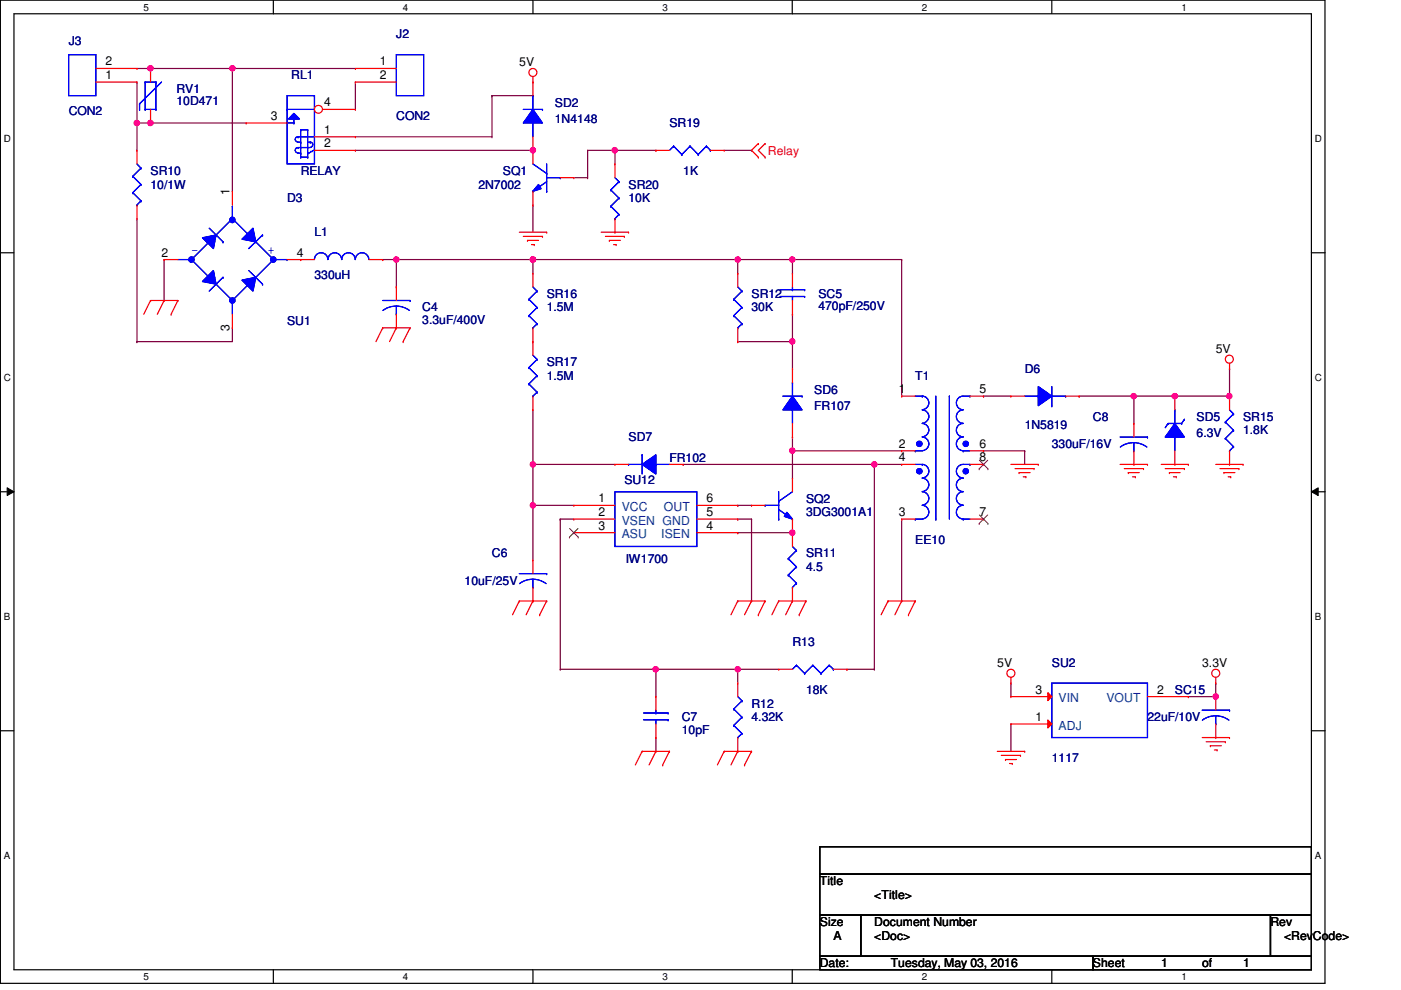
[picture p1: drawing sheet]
<svg xmlns="http://www.w3.org/2000/svg" width="297mm" height="210mm" viewBox="0 0 297 210" stroke-linecap="round" stroke-linejoin="round" font-family="sans-serif">
<path d="M.1 0h280.8v208.5h-280.8zM3 2.9h275v202.7h-275z" fill="none" stroke="#000" stroke-width=".25"/>
<g fill="#fff">
<path d="M30.4 .3h1.2v2.4h-1.2z"/>
<path d="M30.4 205.9h1.2v2.3h-1.2z"/>
</g>
<path d="M58 0v2.9M58 205.6v2.9" fill="none" stroke="#000" stroke-width=".25"/>
<g fill="#fff">
<path d="M85.4 .3h1.2v2.4h-1.2z"/>
<path d="M85.4 205.9h1.2v2.3h-1.2z"/>
</g>
<path d="M113 0v2.9M113 205.6v2.9" fill="none" stroke="#000" stroke-width=".25"/>
<g fill="#fff">
<path d="M140.5 .3h1.1v2.4h-1.1z"/>
<path d="M140.5 205.9h1.1v2.3h-1.1z"/>
</g>
<path d="M168 0v2.9M168 205.6v2.9" fill="none" stroke="#000" stroke-width=".25"/>
<g fill="#fff">
<path d="M195.4 .3h1.2v2.4h-1.2z"/>
<path d="M195.4 205.9h1.2v2.3h-1.2z"/>
</g>
<path d="M223 0v2.9M223 205.6v2.9" fill="none" stroke="#000" stroke-width=".25"/>
<g fill="#fff">
<path d="M250.5 .3h1.1v2.4h-1.1z"/>
<path d="M250.5 205.9h1.1v2.3h-1.1z"/>
<path d="M.8 28.2h1.5v2.4h-1.5z"/>
<path d="M278.8 28.2h1.4v2.4h-1.4z"/>
<path d="M.8 78.9h1.5v2.3h-1.5z"/>
<path d="M278.8 78.9h1.4v2.3h-1.4z"/>
</g>
<path d="M.1 53.6h2.9M278 53.6h2.9" fill="none" stroke="#000" stroke-width=".25"/>
<g fill="#fff">
<path d="M.8 129.6h1.4v2.3h-1.4z"/>
<path d="M278.8 129.6h1.3v2.3h-1.3z"/>
</g>
<path d="M.1 104.3h2.9M278 104.3h2.9" fill="none" stroke="#000" stroke-width=".25"/>
<path d="M1.5 103.4l1.5 .9-1.5 .8zM278 104.3l1.5-.9v1.7z" fill="#000"/>
<path d="M1.5 103.4l1.5 .9-1.5 .8zM278 104.3l1.5-.9v1.7z" fill="none" stroke="#000" stroke-width=".21"/>
<g fill="#fff">
<path d="M.8 180.3h1.4v2.3h-1.4z"/>
<path d="M278.8 180.3h1.3v2.3h-1.3z"/>
</g>
<path d="M.1 154.9h2.9M278 154.9h2.9" fill="none" stroke="#000" stroke-width=".25"/>
<path d="M29 14.5h2.9M31.9 14.5h.1" fill="none" stroke="#800040" stroke-width=".25"/>
<circle cx="31.9" cy="14.5" r=".56" fill="#f0f"/>
<circle cx="31.9" cy="14.5" r=".56" fill="none" stroke="#f0f" stroke-width=".25"/>
<path d="M75.3 17.4h.1M75.3 17.4v5.8M31.9 26.1h.1M31.9 26.1h20.3" fill="none" stroke="#800040" stroke-width=".25"/>
<circle cx="31.9" cy="26.1" r=".56" fill="#f0f"/>
<circle cx="31.9" cy="26.1" r=".56" fill="none" stroke="#f0f" stroke-width=".25"/>
<path d="M29 17.4h.1M29 17.4v8.7M31.9 14.5h17.4M49.3 14.5h.1" fill="none" stroke="#800040" stroke-width=".25"/>
<circle cx="49.3" cy="14.5" r=".56" fill="#f0f"/>
<circle cx="49.3" cy="14.5" r=".56" fill="none" stroke="#f0f" stroke-width=".25"/>
<g fill="none" stroke="#800040" stroke-width=".25">
<path d="M49.3 14.5h.1M49.3 14.5v26.1M49.3 14.5h26M29 26.1h.1M29 26.1h2.9M34.8 55h.1M34.8 55v8.7M81.1 55h.1M81.1 55h31.9M84 55h.1M84 55v5.8M113 55h.1"/>
<path d="M29 72.4h.1M49.3 69.5h.1M49.3 69.5v2.9h-20.3"/>
</g>
<circle cx="84" cy="55" r=".56" fill="#f0f"/>
<circle cx="84" cy="55" r=".56" fill="none" stroke="#f0f" stroke-width=".25"/>
<circle cx="113" cy="55" r=".56" fill="#f0f"/>
<circle cx="113" cy="55" r=".56" fill="none" stroke="#f0f" stroke-width=".25"/>
<path d="M168 55h.1M168 55v3M168 55h23.2M191.2 55h.1M191.2 55v29" fill="none" stroke="#800040" stroke-width=".25"/>
<circle cx="168" cy="55" r=".56" fill="#f0f"/>
<circle cx="168" cy="55" r=".56" fill="none" stroke="#f0f" stroke-width=".25"/>
<path d="M156.4 55h.1M156.4 55v3M156.4 72.4h.1M156.4 72.4h11.6M168 72.4h.1M168 72.4v5.8" fill="none" stroke="#800040" stroke-width=".25"/>
<circle cx="168" cy="72.4" r=".56" fill="#f0f"/>
<circle cx="168" cy="72.4" r=".56" fill="none" stroke="#f0f" stroke-width=".25"/>
<path d="M168 95.6h.1M168 95.6v5.8" fill="none" stroke="#800040" stroke-width=".25"/>
<circle cx="168" cy="95.5" r=".56" fill="#f0f"/>
<circle cx="168" cy="95.5" r=".56" fill="none" stroke="#f0f" stroke-width=".25"/>
<path d="M113 55h.1M113 55v3M113 55h43.4M168 95.6h.1M168 95.6h23.2M191.2 110.1h.1M191.2 110.1v17.3" fill="none" stroke="#800040" stroke-width=".25"/>
<circle cx="113" cy="55" r=".56" fill="#f0f"/>
<circle cx="113" cy="55" r=".56" fill="none" stroke="#f0f" stroke-width=".25"/>
<path d="M156.4 55h.1M156.4 55h11.6M168 92.7h.1M168 92.7v2.9" fill="none" stroke="#800040" stroke-width=".25"/>
<circle cx="156.4" cy="55" r=".56" fill="#f0f"/>
<circle cx="156.4" cy="55" r=".56" fill="none" stroke="#f0f" stroke-width=".25"/>
<path d="M168 66.6h.1M168 66.6v5.8M113 86.9h.1M113 86.9v11.6M113 107.1h.1M113 107.1h8.7M156.4 107.1h.1M156.4 112.9h.1M156.4 107.1h2.9M156.4 112.9h11.6" fill="none" stroke="#800040" stroke-width=".25"/>
<circle cx="168" cy="112.9" r=".56" fill="#f0f"/>
<circle cx="168" cy="112.9" r=".56" fill="none" stroke="#f0f" stroke-width=".25"/>
<path d="M185.4 98.5h.1M185.4 98.5h5.8M156.4 110.1h.1M156.4 110.1h2.9M159.3 110.1h.1M159.3 110.1v17.3" fill="none" stroke="#800040" stroke-width=".25"/>
<circle cx="185.4" cy="98.5" r=".56" fill="#f0f"/>
<circle cx="185.4" cy="98.5" r=".56" fill="none" stroke="#f0f" stroke-width=".25"/>
<path d="M113 98.5h.1M113 98.5h17.4M113 107.1h.1M113 107.1v11.6" fill="none" stroke="#800040" stroke-width=".25"/>
<circle cx="113" cy="107.1" r=".56" fill="#f0f"/>
<circle cx="113" cy="107.1" r=".56" fill="none" stroke="#f0f" stroke-width=".25"/>
<path d="M139.1 156.4h.1M139.1 141.9h.1M139.1 141.9v5.8M139.1 156.4v2.9M139.1 141.9h26M156.4 141.9h.1M156.4 141.9v2.9" fill="none" stroke="#800040" stroke-width=".25"/>
<circle cx="156.4" cy="141.9" r=".56" fill="#f0f"/>
<circle cx="156.4" cy="141.9" r=".56" fill="none" stroke="#f0f" stroke-width=".25"/>
<circle cx="139" cy="141.9" r=".56" fill="#f0f"/>
<circle cx="139" cy="141.9" r=".56" fill="none" stroke="#f0f" stroke-width=".25"/>
<g fill="none" stroke="#800040" stroke-width=".25">
<path d="M144.9 98.5h.1M144.9 98.5h40.5v43.4M208.5 84h.1M208.5 95.6h.1M208.5 84h5.8M208.5 95.6h8.8M217.3 95.6h.1M217.3 95.6v2.9M228.8 84h.1M228.8 84h11.6M240.4 84h.1M240.4 84v5.8"/>
<path d="M249.1 84h.1M249.1 84h11.6M118.8 110.1h.1M118.8 110.1h2.9M118.8 110.1v31.8M118.8 141.9h.1M118.8 141.9h20.3M179.6 141.9h.1M179.6 141.9h5.8M185.4 141.9h.1"/>
</g>
<circle cx="249.1" cy="84" r=".56" fill="#f0f"/>
<circle cx="249.1" cy="84" r=".56" fill="none" stroke="#f0f" stroke-width=".25"/>
<path d="M240.4 84h.1M240.4 84h8.7" fill="none" stroke="#800040" stroke-width=".25"/>
<circle cx="240.4" cy="84" r=".56" fill="#f0f"/>
<circle cx="240.4" cy="84" r=".56" fill="none" stroke="#f0f" stroke-width=".25"/>
<path d="M260.7 78.2h.1M260.7 78.2v5.8" fill="none" stroke="#800040" stroke-width=".25"/>
<circle cx="260.6" cy="84" r=".56" fill="#f0f"/>
<circle cx="260.6" cy="84" r=".56" fill="none" stroke="#f0f" stroke-width=".25"/>
<path d="M214.3 153.5h.1M214.3 144.8h.1M214.3 144.8v2.9M214.3 153.5v5.8M252 147.7h.1M257.8 144.8h.1M257.8 144.8v2.9h-5.8" fill="none" stroke="#800040" stroke-width=".25"/>
<circle cx="257.8" cy="147.7" r=".56" fill="#f0f"/>
<circle cx="257.8" cy="147.7" r=".56" fill="none" stroke="#f0f" stroke-width=".25"/>
<path d="M113 98.5h.1M113 98.5v8.6" fill="none" stroke="#800040" stroke-width=".25"/>
<circle cx="113" cy="98.5" r=".56" fill="#f0f"/>
<circle cx="113" cy="98.5" r=".56" fill="none" stroke="#f0f" stroke-width=".25"/>
<path d="M75.3 31.9h37.7M113 31.9h.1" fill="none" stroke="#800040" stroke-width=".25"/>
<circle cx="113" cy="31.9" r=".56" fill="#f0f"/>
<circle cx="113" cy="31.9" r=".56" fill="none" stroke="#f0f" stroke-width=".25"/>
<path d="M29 26.1h.1M29 26.1v5.8M75.3 29h29M104.3 29h.1M104.3 20.3h.1M104.3 20.3v8.7M104.3 20.3h8.7M113 20.3h.1" fill="none" stroke="#800040" stroke-width=".25"/>
<circle cx="29" cy="26.1" r=".56" fill="#f0f"/>
<circle cx="29" cy="26.1" r=".56" fill="none" stroke="#f0f" stroke-width=".25"/>
<path d="M121.7 37.7h2.9M124.6 37.7h.1M124.6 31.9h.1M124.6 31.9v5.8M124.6 31.9h5.8M130.4 31.9h.1M130.4 31.9v2.9M29 46.4v26M113 43.5h.1M113 43.5v5.7M29 72.4h.1" fill="none" stroke="#800040" stroke-width=".25"/>
<circle cx="130.3" cy="31.9" r=".56" fill="#f0f"/>
<circle cx="130.3" cy="31.9" r=".56" fill="none" stroke="#f0f" stroke-width=".25"/>
<path d="M130.4 31.9h8.7M139.1 31.9h.1M153.5 31.9h5.8M159.3 31.9h.1" fill="none" stroke="#800040" stroke-width=".25"/>
<g fill="none" stroke="#f00" stroke-width=".25">
<path d="M113 17.4h.1M113 16.3v1.1M160.8 30.4h.1M160.8 33.3h.1M160.8 30.4l-1.5 1.5 1.5 1.4M162.2 33.3h.1M162.2 30.4h.1M162.2 30.4l-1.4 1.5 1.4 1.4M110.1 49.2h5.8M111 50.1h4M111.8 51h.1M111.8 51h2.4"/>
<path d="M112.7 51.9h.6M113.3 51.9h.1M115 50.1h.1M115.9 49.2h.1M127.5 49.2h5.8M128.4 50.1h4M129.2 51h.1M129.2 51h2.3M130.1 51.9h.5M130.6 51.9h.1M132.4 50.1h.1M133.3 49.2h.1"/>
<path d="M31.9 63.7h.1M31.9 63.7l-1.4 2.9M31.9 63.7h5.8M34.8 63.7h.1M34.8 63.7l-1.4 2.9M36.3 66.6h.1M37.7 63.7h.1M37.7 63.7l-1.4 2.9M81.1 69.5h.1M81.1 69.5l-1.4 2.9M81.1 69.5h5.8M84 69.5h.1"/>
<path d="M84 69.5l-1.4 2.9M85.5 72.4h.1M86.9 69.5h.1M86.9 69.5l-1.4 2.9M260.7 78.2h.1M260.7 77v1.2M214.3 98.5h5.8M215.2 99.4h4M219.2 99.4h.1M220.1 98.5h.1M237.5 98.5h5.8M238.4 99.4h4"/>
<path d="M242.4 99.4h.1M243.3 98.5h.1M246.2 98.5h5.8M247.1 99.4h4M251.1 99.4h.1M252 98.5h.1M257.8 98.5h5.8M258.7 99.4h4M262.7 99.4h.1M263.6 98.5h.1M216.1 100.2h.1M216.1 100.2h2.3"/>
<path d="M217 101.1h.5M217.5 101.1h.1M239.2 100.2h.1M239.2 100.2h2.4M240.1 101.1h.6M240.7 101.1h.1M247.9 100.2h.1M247.9 100.2h2.3M248.8 101.1h.6M249.4 101.1h.1M259.5 100.2h.1M259.5 100.2h2.3"/>
<path d="M260.4 101.1h.5M260.9 101.1h.1M110.1 127.4h.1M110.1 127.4h5.8M110.1 127.4l-1.4 2.9M113 127.4h.1M113 127.4l-1.5 2.9M114.4 130.3h.1M115.9 127.4h.1M115.9 127.4l-1.5 2.9M156.4 127.4h.1M156.4 127.4h5.8"/>
<path d="M156.4 127.4l-1.4 2.9M159.3 127.4h.1M159.3 127.4l-1.4 2.9M160.8 130.3h.1M162.2 127.4h.1M162.2 127.4l-1.4 2.9M165.1 127.4h.1M165.1 127.4h5.8M165.1 127.4l-1.4 2.9M168 127.4h.1M168 127.4l-1.4 2.9M169.5 130.3h.1"/>
<path d="M170.9 127.4h.1M170.9 127.4l-1.4 2.9M188.3 127.4h.1M188.3 127.4l-1.5 2.9M188.3 127.4h5.8M191.2 127.4h.1M191.2 127.4l-1.5 2.9M192.6 130.3h.1M194.1 127.4h.1M194.1 127.4l-1.5 2.9M136.1 159.3h.1M136.1 159.3h5.8"/>
<path d="M136.1 159.3l-1.4 2.9M139.1 159.3h.1M139.1 159.3l-1.5 2.9M141.9 159.3h.1M141.9 159.3l-1.4 2.9M153.5 159.3h.1M153.5 159.3l-1.4 2.9M153.5 159.3h5.8M156.4 159.3h.1M156.4 159.3l-1.4 2.9M159.3 159.3h.1M159.3 159.3l-1.4 2.9"/>
<path d="M211.5 159.3h5.8M214.3 144.8h.1M214.3 143.6v1.2M217.3 159.3h.1M254.9 156.4h5.8M255.7 157.3h4.1M256.6 158.1h.1M256.6 158.1h2.3M257.5 159h.6M257.8 144.8h.1M257.8 143.6v1.2M258.1 159h.1"/>
<path d="M259.8 157.3h.1M260.7 156.4h.1M140.5 162.2h.1M157.9 162.2h.1M212.3 160.1h4.1M213.2 161h.1M213.2 161h2.3M214 161.9h.6M214.6 161.9h.1M216.4 160.1h.1"/>
<circle cx="113" cy="15.4" r=".85"/>
<circle cx="260.6" cy="76.2" r=".85"/>
<circle cx="214.3" cy="142.7" r=".85"/>
<circle cx="257.8" cy="142.7" r=".85"/>
</g>
<path d="M173.8 179.5h104.2v5.8h-104.2zM173.8 185.3h104.2v8.7h-104.2zM173.8 194h8.7v8.7h-8.7zM182.5 194h86.9v8.7h-86.9zM269.4 194h8.6v8.7h-8.6zM173.8 202.7h57.9v2.9h-57.9zM231.7 202.7h46.3v2.9h-46.3z" fill="none" stroke="#000" stroke-width=".25"/>
<path d="M113 34.8l2.9 2M115.9 36.8h.1M115.9 38.5l-2.9 2.1M115.9 34.8v5.8M115.9 37.7h2.9M118.8 37.7h.1M113 40.6h.1M115.9 40.6h.1" fill="none" stroke="#00f" stroke-width=".25"/>
<path d="M114.2 39.1l.5 .9-1.7 .6z" fill="#00f"/>
<path d="M113 34.8l2.9 2M114.2 39.1l.5 .9-1.7 .6zM115.9 36.8h.1M115.9 38.5l-2.9 2.1M115.9 34.8v5.8M115.9 37.7h2.9M118.8 37.7h.1M113 40.6h.1M115.9 40.6h.1" fill="none" stroke="#00f" stroke-width=".25"/>
<path d="M114.2 39.1l.5 .9-1.7 .6z" fill="#00f"/>
<g fill="none" stroke="#00f" stroke-width=".25">
<path d="M114.2 39.1l.5 .9-1.7 .6zM37.7 55h3.2M40.6 55h.1M40.6 55l3.8 3.8M40.9 55h.1M44.4 58.8h.1M44.4 51.3l-3.8 3.7M44.4 48.4l2.9 2.9M45.8 49.8h.1M47.3 51.3h.1M47.3 58.8h.1M47.3 58.8l-2.9 2.9"/>
<path d="M49.3 46.4h.1M49.3 43.7h.1M49.3 46.4l-3.5 3.4M49.3 46.4l3.4 3.4M49.3 43.7v3M52.7 57.4l3 2.8M54.2 51.3h.1M54.2 51.3l3.8 3.7M55.7 49.8h.1M55.7 49.8l-3 2.9M58 55h.1M58 55l-3.8 3.8"/>
<path d="M58 55h2.9M60.9 55h.1M45.8 60.2l3.5 3.5M49.3 63.7h.1M49.3 63.7v2.9M52.7 60.2h.1M52.7 60.2l-3.4 3.5M55.7 60.2h.1"/>
</g>
<path d="M113 31.9h.1M113 31.9v2.9M118.8 37.7h2.9M121.7 37.7h.1M113 43.5h.1M113 40.6v2.9" fill="none" stroke="#f00" stroke-width=".25"/>
<circle cx="49.3" cy="46.6" r=".56" fill="#00f"/>
<circle cx="49.3" cy="46.6" r=".56" fill="none" stroke="#00f" stroke-width=".25"/>
<circle cx="57.9" cy="55" r=".56" fill="#00f"/>
<circle cx="57.9" cy="55" r=".56" fill="none" stroke="#00f" stroke-width=".25"/>
<circle cx="49.3" cy="63.7" r=".56" fill="#00f"/>
<circle cx="49.3" cy="63.7" r=".56" fill="none" stroke="#00f" stroke-width=".25"/>
<circle cx="40.6" cy="55" r=".56" fill="#00f"/>
<circle cx="40.6" cy="55" r=".56" fill="none" stroke="#00f" stroke-width=".25"/>
<path d="M51.3 50.7l2.3-2.3 .6 2.9z" fill-rule="evenodd" fill="#00f"/>
<path d="M51.3 50.7l2.3-2.3 .6 2.9z" fill="none" stroke="#00f" stroke-width=".25"/>
<path d="M42.9 59.7l2.4-2.3 .5 2.8z" fill-rule="evenodd" fill="#00f"/>
<path d="M42.9 59.7l2.4-2.3 .5 2.8z" fill="none" stroke="#00f" stroke-width=".25"/>
<path d="M51.3 59.4l2.9-.6-.6 2.9z" fill-rule="evenodd" fill="#00f"/>
<path d="M51.3 59.4l2.9-.6-.6 2.9z" fill="none" stroke="#00f" stroke-width=".25"/>
<path d="M42.9 50.4l2.9-.6-.5 2.9z" fill-rule="evenodd" fill="#00f"/>
<g fill="none" stroke="#00f" stroke-width=".25">
<path d="M37.7 55h3.2M40.6 55h.1M40.6 55l3.8 3.8M40.9 55h.1M42.9 50.4l2.9-.6-.5 2.9zM44.4 58.8h.1M44.4 51.3l-3.8 3.7M44.4 48.4l2.9 2.9M45.8 49.8h.1M47.3 51.3h.1M47.3 58.8h.1M47.3 58.8l-2.9 2.9"/>
<path d="M49.3 46.4h.1M49.3 43.7h.1M49.3 46.4l-3.5 3.4M49.3 46.4l3.4 3.4M49.3 43.7v3M52.7 57.4l3 2.8M54.2 51.3h.1M54.2 51.3l3.8 3.7M55.7 49.8h.1M55.7 49.8l-3 2.9M58 55h.1M58 55l-3.8 3.8"/>
<path d="M58 55h2.9M60.9 55h.1M45.8 60.2l3.5 3.5M49.3 63.7h.1M49.3 63.7v2.9M52.7 60.2h.1M52.7 60.2l-3.4 3.5M55.7 60.2h.1"/>
</g>
<circle cx="49.3" cy="46.6" r=".56" fill="#00f"/>
<circle cx="49.3" cy="46.6" r=".56" fill="none" stroke="#00f" stroke-width=".25"/>
<circle cx="57.9" cy="55" r=".56" fill="#00f"/>
<circle cx="57.9" cy="55" r=".56" fill="none" stroke="#00f" stroke-width=".25"/>
<circle cx="49.3" cy="63.7" r=".56" fill="#00f"/>
<circle cx="49.3" cy="63.7" r=".56" fill="none" stroke="#00f" stroke-width=".25"/>
<circle cx="40.6" cy="55" r=".56" fill="#00f"/>
<circle cx="40.6" cy="55" r=".56" fill="none" stroke="#00f" stroke-width=".25"/>
<path d="M51.3 50.7l2.3-2.3 .6 2.9z" fill-rule="evenodd" fill="#00f"/>
<path d="M51.3 50.7l2.3-2.3 .6 2.9z" fill="none" stroke="#00f" stroke-width=".25"/>
<path d="M42.9 59.7l2.4-2.3 .5 2.8z" fill-rule="evenodd" fill="#00f"/>
<path d="M42.9 59.7l2.4-2.3 .5 2.8z" fill="none" stroke="#00f" stroke-width=".25"/>
<path d="M51.3 59.4l2.9-.6-.6 2.9z" fill-rule="evenodd" fill="#00f"/>
<path d="M51.3 59.4l2.9-.6-.6 2.9z" fill="none" stroke="#00f" stroke-width=".25"/>
<path d="M42.9 50.4l2.9-.6-.5 2.9z" fill-rule="evenodd" fill="#00f"/>
<path d="M42.9 50.4l2.9-.6-.5 2.9zM166 84h4M168 86.9h.1M168 81.1h.1M168 81.1v2.9M168 86.9v2.9M170 84h.1" fill="none" stroke="#00f" stroke-width=".25"/>
<path d="M34.8 55h.1M34.8 55h2.9M49.3 40.6h.1M49.3 40.6v2.9M60.9 55h2.9M63.8 55h.1M49.3 69.5h.1M49.3 66.6v2.9" fill="none" stroke="#f00" stroke-width=".25"/>
<path d="M168 84l2 2.9h-4z" fill-rule="evenodd" fill="#00f"/>
<path d="M166 84h4M168 84l2 2.9h-4zM168 86.9h.1M168 81.1h.1M168 81.1v2.9M168 86.9v2.9M170 84h.1" fill="none" stroke="#00f" stroke-width=".25"/>
<path d="M168 84l2 2.9h-4z" fill-rule="evenodd" fill="#00f"/>
<path d="M168 84l2 2.9h-4zM247.6 89.8h.1M247.6 89.8l-.5 .9M247.6 89.8h2.9M249.1 92.7h.1M249.1 86.9h.1M249.1 86.9v2.9M249.1 92.7v2.9M250.5 89.8h.1M251.1 88.9h.1M251.1 88.9l-.6 .9" fill="none" stroke="#00f" stroke-width=".25"/>
<path d="M168 78.2h.1M168 78.2v2.9M168 92.7h.1M168 89.8v2.9" fill="none" stroke="#f00" stroke-width=".25"/>
<path d="M249.1 89.8l2 2.9h-4z" fill-rule="evenodd" fill="#00f"/>
<path d="M247.6 89.8h.1M247.6 89.8l-.5 .9M247.6 89.8h2.9M249.1 89.8l2 2.9h-4zM249.1 92.7h.1M249.1 86.9h.1M249.1 86.9v2.9M249.1 92.7v2.9M250.5 89.8h.1M251.1 88.9h.1M251.1 88.9l-.6 .9" fill="none" stroke="#00f" stroke-width=".25"/>
<path d="M249.1 89.8l2 2.9h-4z" fill-rule="evenodd" fill="#00f"/>
<g fill="none" stroke="#00f" stroke-width=".25">
<path d="M165.4 62.9h5.2M165.4 61.4h5.2M168 61.4h.1M168 62.9h.1M168 60.8v.6M168 62.9v.8M170.6 62.9h.1M170.6 61.4h.1M217.3 84h2.8M220.1 84h.1M223 86h.1M223 82v4"/>
<path d="M223 84h2.9M225.9 84h.1M249.1 89.8l2 2.9h-4zM130.4 104.3h17.3v11.6h-17.3z"/>
</g>
<g fill="none" stroke="#f00" stroke-width=".25">
<path d="M168 58h.1M168 58v2.8M168 66.6h.1M168 63.7v2.9M249.1 98.5h.1M249.1 84h.1M249.1 84v2.9M249.1 95.6v2.9M121.7 107.1h.1M121.7 110.1h.1M121.7 112.9h.1M121.7 107.1h8.7"/>
<path d="M121.7 110.1h8.7M121.7 112.9h8.7M147.7 107.1h8.7M147.7 110.1h8.7M147.7 112.9h8.7M156.4 112.9h.1M156.4 110.1h.1M156.4 107.1h.1"/>
</g>
<path d="M120.7 113.9h.1M120.8 112.1l1.8 1.8M122.6 112.1l-1.9 1.8M122.6 113.9h.1" fill="none" stroke="#804000" stroke-width=".21"/>
<path d="M220.1 82l2.9 2-2.9 2z" fill-rule="evenodd" fill="#00f"/>
<path d="M217.3 84h2.8M220.1 82l2.9 2-2.9 2zM220.1 84h.1M223 86h.1M223 82v4M223 84h2.9M225.9 84h.1" fill="none" stroke="#00f" stroke-width=".25"/>
<path d="M220.1 82l2.9 2-2.9 2z" fill-rule="evenodd" fill="#00f"/>
<g fill="none" stroke="#00f" stroke-width=".25">
<path d="M142.8 31h.1M142.8 31l-.9 .9M142.8 31l1.8 1.8M144.6 32.8h.1M146.3 31h.1M146.3 31l-1.7 1.8M146.3 31l1.7 1.8M148 32.8h.1M149.8 31h.1M149.8 31l-1.8 1.8M149.8 31l.8 .9M150.6 31.9h.1"/>
<path d="M112.1 77.9h.1M112.1 77.9l1.8 1.8M113 75.3l.9 .9M113.9 76.2h.1M113.9 79.7h.1M113.9 76.2l-1.8 1.7M113.9 79.7l-1.8 1.7M112.1 81.4h.1M112.1 81.4l1.8 1.7M113 84h.1M113.9 83.1h.1M113.9 83.1l-.9 .9"/>
<path d="M133.3 98.5h.1M133.3 98.5h2.8M136.1 96.4h.1M136.1 96.4v4.1M139.1 98.5h.1M139.1 98.5h2.8M220.1 82l2.9 2-2.9 2zM259.8 89.5h.1M259.8 93h.1M259.8 89.5l1.7 1.7M259.8 93l1.7 1.7M260.7 95.6h.1"/>
<path d="M260.7 86.9l.8 .9M261.5 87.8h.1M261.5 91.2h.1M261.5 94.7h.1M261.5 87.8l-1.7 1.7M261.5 91.2l-1.7 1.8M261.5 94.7l-.8 .9M136.4 152.6h5.2M136.4 151.2h5.2M139.1 151.2h.1M139.1 152.6h.1M139.1 150.6v.6"/>
<path d="M139.1 152.6v.9M141.6 152.6h.1M141.6 151.2h.1"/>
</g>
<g fill="none" stroke="#f00" stroke-width=".25">
<path d="M139.1 31.9h.1M139.1 31.9h2.8M150.6 31.9h2.9M153.5 31.9h.1M113 72.4h.1M113 72.4v2.9M113 86.9h.1M113 84v2.9M214.3 84h.1M214.3 84h3M225.9 84h2.9M228.8 84h.1"/>
<path d="M260.7 84h.1M260.7 98.5h.1M260.7 84v2.9M260.7 95.6v2.9M139.1 147.7h.1M139.1 156.4h.1M139.1 147.7v2.9M139.1 153.5v2.9"/>
</g>
<path d="M136.1 98.5l3-2.1v4.1z" fill-rule="evenodd" fill="#00f"/>
<path d="M133.3 98.5h.1M133.3 98.5h2.8M136.1 98.5l3-2.1v4.1zM136.1 96.4h.1M136.1 96.4v4.1M139.1 98.5h.1M139.1 98.5h2.8" fill="none" stroke="#00f" stroke-width=".25"/>
<path d="M136.1 98.5l3-2.1v4.1z" fill-rule="evenodd" fill="#00f"/>
<g fill="none" stroke="#00f" stroke-width=".25">
<path d="M136.1 98.5l3-2.1v4.1zM167.1 118.4h.1M167.1 118.4l1.8 1.8M168 115.9l.9 .8M168.9 116.7h.1M168.9 116.7l-1.8 1.7M110.1 121.6h5.8M113 124.5h.1M113 122.8l1.5 .3 1.3 .6M113 122.8l-1.5 .2-1.4 .7M113 122.8v1.7M115.9 121.6h.1"/>
<path d="M167.1 121.9h.1M167.1 121.9l1.8 1.8M168 124.5h.1M168.9 120.2h.1M168.9 123.7h.1M168.9 120.2l-1.8 1.7M168.9 123.7l-.9 .8M223 144.8h20.3v11.6h-20.3zM254.9 150.6h5.8M257.8 153.5h.1M257.8 151.8l1.4 .2 1.4 .7M257.8 151.8l-1.5 .2-1.4 .7"/>
<path d="M257.8 151.8v1.7M260.7 150.6h.1"/>
</g>
<g fill="none" stroke="#f00" stroke-width=".25">
<path d="M130.4 98.5h.1M130.4 98.5h2.9M141.9 98.5h3M144.9 98.5h.1M113 118.7h.1M113 118.7v2.9M168 112.9h.1M168 112.9v3M113 127.4h.1M113 124.5v2.9M168 127.4h.1M168 124.5v2.9"/>
<path d="M257.8 147.7h.1M257.8 156.4h.1M257.8 147.7v2.9M257.8 153.5v2.9"/>
</g>
<path d="M222.2 152.7l.8 .8-.8 .8z" fill="#f00"/>
<path d="M214.3 153.5h.1M214.3 153.5h8.7M222.2 152.7l.8 .8-.8 .8zM243.3 147.7h8.7M252 147.7h.1" fill="none" stroke="#f00" stroke-width=".25"/>
<path d="M222.2 146.9l.8 .8-.8 .8z" fill="#f00"/>
<path d="M214.3 147.7h.1M214.3 147.7h8.7M222.2 146.9l.8 .8-.8 .8z" fill="none" stroke="#f00" stroke-width=".25"/>
<path d="M111 23.2h4M113 26.1h.1M113 20.3h.1M113 20.3v2.9M113 26.1v2.9M115 23.2h.1" fill="none" stroke="#00f" stroke-width=".25"/>
<path d="M113 23.2l2 2.9h-4z" fill-rule="evenodd" fill="#00f"/>
<path d="M111 23.2h4M113 23.2l2 2.9h-4zM113 26.1h.1M113 20.3h.1M113 20.3v2.9M113 26.1v2.9M115 23.2h.1" fill="none" stroke="#00f" stroke-width=".25"/>
<path d="M113 23.2l2 2.9h-4z" fill-rule="evenodd" fill="#00f"/>
<g fill="none" stroke="#00f" stroke-width=".25">
<path d="M14.6 11.6h5.7v8.7h-5.7zM84 11.6h5.8v8.7h-5.8zM113 23.2l2 2.9h-4zM130.4 37.7l.8 .8M131.2 38.5h.1M131.2 38.5l-1.7 1.8M129.5 40.3h.1M129.5 43.7h.1M129.5 40.3l1.7 1.7M129.5 43.7l1.7 1.8M130.4 46.4h.1M131.2 42h.1"/>
<path d="M131.2 45.5h.1M131.2 42l-1.7 1.7M131.2 45.5l-.8 .9M81.1 63.7h5.8M84 66.6h.1M84 64.9l1.5 .2 1.3 .7M84 64.9l-1.5 .2-1.3 .7M84 64.9v1.7M86.9 63.7h.1M155.6 63.5h.1M155.6 66.9h.1M155.6 63.5l1.7 1.7"/>
<path d="M155.6 66.9l1.7 1.8M156.4 69.5h.1M156.4 60.8l.9 .9M157.3 61.7h.1M157.3 65.2h.1M157.3 68.7h.1M157.3 61.7l-1.7 1.8M157.3 65.2l-1.7 1.7M157.3 68.7l-.9 .8M155.6 150.3h.1M155.6 153.8h.1M155.6 150.3l1.7 1.8"/>
<path d="M155.6 153.8l1.7 1.7M156.4 156.4h.1M156.4 147.7l.9 .9M157.3 148.6h.1M157.3 152.1h.1M157.3 155.5h.1M157.3 148.6l-1.7 1.7M157.3 152.1l-1.7 1.7M157.3 155.5l-.9 .9"/>
</g>
<g fill="none" stroke="#f00" stroke-width=".25">
<path d="M20.3 17.4h8.7M20.3 14.5h8.7M29 17.4h.1M29 14.5h.1M75.3 14.5h.1M75.3 17.4h.1M75.3 17.4h8.7M75.3 14.5h8.7M113 17.4h.1M113 17.4v2.9M113 31.9h.1M113 29v2.9"/>
<path d="M130.4 34.8h.1M130.4 34.8v2.9M130.4 49.2h.1M130.4 46.4v2.8M156.4 58h.1M156.4 58v2.8M84 60.8h.1M84 69.5h.1M84 60.8v2.9M84 66.6v2.9M156.4 72.4h.1M156.4 69.5v2.9"/>
<path d="M156.4 144.8h.1M156.4 159.3h.1M156.4 144.8v2.9M156.4 156.4v2.9"/>
</g>
<path d="M62.3 24l1.2 1.2h-2.3z" fill="#00f"/>
<g fill="none" stroke="#00f" stroke-width=".25">
<path d="M60.9 20.3h5.8v14.5h-5.8zM60.9 23.2h.1M60.9 26.1h.1M60.9 23.2h5.8M60.9 26.1h1.4M62.3 24l1.2 1.2h-2.3zM62.3 26.1h.1M62.3 25.2v.9M63.2 29h.1M63.2 31.3h.1M63.2 29a.53 .53 0 0 0-.6 .5 .53 .53 0 0 0 .6 .6M63.2 31.3a.57 .57 0 0 0-.6 .5 .57 .57 0 0 0 .6 .6"/>
<path d="M63.2 29h3.5M63.2 30.1h.6M63.2 31.3h2.6M63.2 32.5h.6M63.8 33.3h.1M63.8 27.5h.1M63.8 30.1h.1M63.8 32.5h.1M63.8 33.3h1.4M63.8 27.5v5.8M63.8 27.5h1.4M65.2 33.3h.1"/>
<path d="M65.2 27.5h.1M65.2 32.5h.1M65.2 27.5v5.8M65.2 30.1h.6M65.2 32.5h.3M65.8 30.1h.1M65.8 30.1a.52 .52 0 0 1 .5 .6l-.3 .5h-.2M66 32.1l-.5 .3M66.7 31.9l-.6 .3"/>
</g>
<path d="M62.3 24l1.2 1.2h-2.3z" fill="#00f"/>
<g fill="none" stroke="#00f" stroke-width=".25">
<path d="M60.9 20.3h5.8v14.5h-5.8zM60.9 23.2h.1M60.9 26.1h.1M60.9 23.2h5.8M60.9 26.1h1.4M62.3 24l1.2 1.2h-2.3zM62.3 26.1h.1M62.3 25.2v.9M63.2 29h.1M63.2 31.3h.1M63.2 29a.53 .53 0 0 0-.6 .5 .53 .53 0 0 0 .6 .6M63.2 31.3a.57 .57 0 0 0-.6 .5 .57 .57 0 0 0 .6 .6"/>
<path d="M63.2 29h3.5M63.2 30.1h.6M63.2 31.3h2.6M63.2 32.5h.6M63.8 33.3h.1M63.8 27.5h.1M63.8 30.1h.1M63.8 32.5h.1M63.8 33.3h1.4M63.8 27.5v5.8M63.8 27.5h1.4M65.2 33.3h.1"/>
<path d="M65.2 27.5h.1M65.2 32.5h.1M65.2 27.5v5.8M65.2 30.1h.6M65.2 32.5h.3M65.8 30.1h.1M65.8 30.1a.52 .52 0 0 1 .5 .6l-.3 .5h-.2M66 32.1l-.5 .3M66.7 31.9l-.6 .3"/>
</g>
<circle cx="67.5" cy="23.2" r=".84" fill="#fff"/>
<g fill="none" stroke="#f00" stroke-width=".25">
<path d="M52.2 26.1h.1M52.2 26.1h8.7M66.7 29h8.6M66.7 31.9h8.6M68.4 23.2h6.9M75.3 23.2h.1M75.3 29h.1M75.3 31.9h.1"/>
<circle cx="67.5" cy="23.2" r=".84"/>
</g>
<circle cx="204.8" cy="99.9" r=".56" fill="#00f"/>
<circle cx="204.8" cy="99.9" r=".56" fill="none" stroke="#00f" stroke-width=".25"/>
<circle cx="204.8" cy="94.1" r=".56" fill="#00f"/>
<circle cx="204.8" cy="94.1" r=".56" fill="none" stroke="#00f" stroke-width=".25"/>
<circle cx="194.9" cy="94.1" r=".56" fill="#00f"/>
<circle cx="194.9" cy="94.1" r=".56" fill="none" stroke="#00f" stroke-width=".25"/>
<circle cx="194.9" cy="99.9" r=".56" fill="#00f"/>
<g fill="none" stroke="#00f" stroke-width=".25">
<path d="M194.1 95.6h.1M194.1 84h1.4M194.1 98.5h1.4M195.5 84h.1M195.5 98.5h.1M195.5 84a1.44 1.44 0 0 1 1.4 1.4 1.44 1.44 0 0 1-1.4 1.5M195.5 86.9a1.42 1.42 0 0 1 1.4 1.4 1.42 1.42 0 0 1-1.4 1.4M195.5 89.8a1.42 1.42 0 0 1 1.4 1.4 1.42 1.42 0 0 1-1.4 1.4M195.5 92.7a1.44 1.44 0 0 1 1.4 1.4 1.44 1.44 0 0 1-1.4 1.4l-1.4 .1M195.5 98.5a1.44 1.44 0 0 1 1.4 1.4 1.44 1.44 0 0 1-1.4 1.4M198.4 84v26.1M201.3 84h.1"/>
<path d="M201.3 84v26.1M204.2 95.6h.1M204.2 92.7a1.44 1.44 0 0 0-1.4 1.4 1.44 1.44 0 0 0 1.4 1.4M204.2 89.8a1.42 1.42 0 0 0-1.4 1.4 1.42 1.42 0 0 0 1.4 1.4M204.2 86.9a1.42 1.42 0 0 0-1.4 1.4 1.42 1.42 0 0 0 1.4 1.4M204.2 95.6h1.5M205.7 84h.1M205.7 98.5h.1M205.7 98.5h-1.5a1.44 1.44 0 0 0-1.4 1.4 1.44 1.44 0 0 0 1.4 1.4M205.7 84h-1.5a1.44 1.44 0 0 0-1.4 1.4 1.44 1.44 0 0 0 1.4 1.5M194.1 110.1h.1M194.1 110.1h1.4"/>
<path d="M195.5 101.4a1.42 1.42 0 0 1 1.4 1.4 1.42 1.42 0 0 1-1.4 1.4M195.5 104.3a1.42 1.42 0 0 1 1.4 1.4 1.42 1.42 0 0 1-1.4 1.4 1.46 1.46 0 0 1 1.4 1.5 1.46 1.46 0 0 1-1.4 1.4M198.4 110.1h.1M204.2 110.1h.1M204.2 104.3a1.44 1.44 0 0 0-1.4 1.4 1.44 1.44 0 0 0 1.4 1.4 1.44 1.44 0 0 0-1.4 1.5 1.44 1.44 0 0 0 1.4 1.4M204.2 101.4a1.42 1.42 0 0 0-1.4 1.4 1.42 1.42 0 0 0 1.4 1.4M204.2 110.1h1.5"/>
<circle cx="194.9" cy="99.9" r=".56"/>
</g>
<circle cx="204.8" cy="99.9" r=".56" fill="#00f"/>
<circle cx="204.8" cy="99.9" r=".56" fill="none" stroke="#00f" stroke-width=".25"/>
<circle cx="204.8" cy="94.1" r=".56" fill="#00f"/>
<circle cx="204.8" cy="94.1" r=".56" fill="none" stroke="#00f" stroke-width=".25"/>
<circle cx="194.9" cy="94.1" r=".56" fill="#00f"/>
<circle cx="194.9" cy="94.1" r=".56" fill="none" stroke="#00f" stroke-width=".25"/>
<circle cx="194.9" cy="99.9" r=".56" fill="#00f"/>
<g fill="none" stroke="#00f" stroke-width=".25">
<path d="M112.1 63.5h.1M112.1 66.9h.1M112.1 63.5l1.8 1.7M112.1 66.9l1.8 1.8M113 69.5h.1M113 60.8l.9 .9M113.9 61.7h.1M113.9 65.2h.1M113.9 68.7h.1M113.9 61.7l-1.8 1.8M113.9 65.2l-1.8 1.7M113.9 68.7l-.9 .8"/>
<path d="M194.1 95.6h.1M194.1 84h1.4M194.1 98.5h1.4M195.5 84h.1M195.5 98.5h.1M195.5 84a1.44 1.44 0 0 1 1.4 1.4 1.44 1.44 0 0 1-1.4 1.5M195.5 86.9a1.42 1.42 0 0 1 1.4 1.4 1.42 1.42 0 0 1-1.4 1.4M195.5 89.8a1.42 1.42 0 0 1 1.4 1.4 1.42 1.42 0 0 1-1.4 1.4M195.5 92.7a1.44 1.44 0 0 1 1.4 1.4 1.44 1.44 0 0 1-1.4 1.4l-1.4 .1M195.5 98.5a1.44 1.44 0 0 1 1.4 1.4 1.44 1.44 0 0 1-1.4 1.4M198.4 84v26.1M201.3 84h.1"/>
<path d="M201.3 84v26.1M204.2 95.6h.1M204.2 92.7a1.44 1.44 0 0 0-1.4 1.4 1.44 1.44 0 0 0 1.4 1.4M204.2 89.8a1.42 1.42 0 0 0-1.4 1.4 1.42 1.42 0 0 0 1.4 1.4M204.2 86.9a1.42 1.42 0 0 0-1.4 1.4 1.42 1.42 0 0 0 1.4 1.4M204.2 95.6h1.5M205.7 84h.1M205.7 98.5h.1M205.7 98.5h-1.5a1.44 1.44 0 0 0-1.4 1.4 1.44 1.44 0 0 0 1.4 1.4M205.7 84h-1.5a1.44 1.44 0 0 0-1.4 1.4 1.44 1.44 0 0 0 1.4 1.5M237.5 92.7h5.8M240.4 95.6h.1"/>
<path d="M240.4 93.9l1.4 .2 1.4 .7M240.4 93.9l-1.5 .2-1.4 .7M240.4 93.9v1.7M243.3 92.7h.1M162.2 107.1h.1M162.2 107.1h2.9M165.1 106.3h.1M165.1 110.1h.1M165.1 108l2.9 2.1M165.1 104.3v5.8M168 110.1h.1M168 104.3l-2.9 2"/>
<path d="M194.1 110.1h.1M194.1 110.1h1.4M195.5 101.4a1.42 1.42 0 0 1 1.4 1.4 1.42 1.42 0 0 1-1.4 1.4M195.5 104.3a1.42 1.42 0 0 1 1.4 1.4 1.42 1.42 0 0 1-1.4 1.4 1.46 1.46 0 0 1 1.4 1.5 1.46 1.46 0 0 1-1.4 1.4M198.4 110.1h.1M204.2 110.1h.1M204.2 104.3a1.44 1.44 0 0 0-1.4 1.4 1.44 1.44 0 0 0 1.4 1.4 1.44 1.44 0 0 0-1.4 1.5 1.44 1.44 0 0 0 1.4 1.4M204.2 101.4a1.42 1.42 0 0 0-1.4 1.4 1.42 1.42 0 0 0 1.4 1.4M204.2 110.1h1.5"/>
<circle cx="194.9" cy="99.9" r=".56"/>
</g>
<g fill="none" stroke="#f00" stroke-width=".25">
<path d="M113 58h.1M113 58v2.8M113 72.4h.1M113 69.5v2.9M191.2 84h.1M191.2 98.5h.1M191.2 95.6h.1M191.2 84h2.9M191.2 98.5h2.9M191.2 95.6h2.9M205.7 84h2.8M205.7 98.5h2.8"/>
<path d="M205.7 95.6h2.8M208.5 84h.1M208.5 95.6h.1M208.5 98.5h.1M240.4 89.8h.1M240.4 98.5h.1M240.4 89.8v2.9M240.4 95.6v2.9M191.2 110.1h.1M191.2 110.1h2.9M205.7 110.1h2.8M208.5 110.1h.1"/>
</g>
<path d="M207.6 99.4h.1M207.6 97.6l1.9 1.8M209.4 97.6l-1.8 1.8M209.5 99.4h.1M207.6 111h.1M207.6 109.2l1.9 1.8M209.4 109.2l-1.8 1.8M209.5 111h.1" fill="none" stroke="#804000" stroke-width=".21"/>
<path d="M166.8 108.6l1.2 1.5-1.7-.6z" fill="#00f"/>
<path d="M162.2 107.1h.1M162.2 107.1h2.9M165.1 106.3h.1M165.1 110.1h.1M165.1 108l2.9 2.1M165.1 104.3v5.8M166.8 108.6l1.2 1.5-1.7-.6zM168 110.1h.1M168 104.3l-2.9 2" fill="none" stroke="#00f" stroke-width=".25"/>
<path d="M166.8 108.6l1.2 1.5-1.7-.6z" fill="#00f"/>
<g fill="none" stroke="#00f" stroke-width=".25">
<path d="M30.8 17.4h.1M30.8 17.4h2.3M30.8 17.4v5.8M33.1 17.4h.1M33.1 17.4v5.8M34.2 17.4l-4.6 4.6M28.1 37.4h.1M28.1 37.4l1.8 1.7M29 34.8l.9 .8M29.6 22h.1M29.6 23.2h.1M29.6 22v1.2"/>
<path d="M29.9 35.6h.1M29.9 39.1h.1M29.9 35.6l-1.8 1.8M29.9 39.1l-1.8 1.8M30.8 23.2h.1M30.8 23.2h2.3M33.1 23.2h.1M28.1 40.9h.1M28.1 40.9l1.8 1.7M29 43.5h.1M29.9 42.6h.1M29.9 42.6l-.9 .9"/>
<path d="M66.7 55a1.42 1.42 0 0 1 1.4-1.4 1.42 1.42 0 0 1 1.4 1.4M69.6 55a1.44 1.44 0 0 1 1.4-1.4 1.44 1.44 0 0 1 1.4 1.4M72.5 55a1.42 1.42 0 0 1 1.4-1.4 1.42 1.42 0 0 1 1.4 1.4M75.3 55a1.42 1.42 0 0 1 1.5-1.4 1.42 1.42 0 0 1 1.4 1.4M166.8 108.6l1.2 1.5-1.7-.6zM168.9 141.1h.1M168.9 141.1l-.9 .8M168.9 141.1l1.7 1.7M170.6 142.8h.1M172.3 141.1h.1M172.3 141.1l-1.7 1.7M172.3 141.1l1.8 1.7"/>
<path d="M174.1 142.8h.1M175.8 141.1h.1M175.8 141.1l-1.7 1.7M175.8 141.1l.9 .8M176.7 141.9h.1"/>
</g>
<g fill="none" stroke="#f00" stroke-width=".25">
<path d="M31.9 14.5h.1M31.9 14.5v2.9M29 31.9h.1M29 31.9v2.9M31.9 26.1h.1M31.9 23.2v2.9M29 46.4h.1M29 43.5v2.9M63.8 55h.1M63.8 55h2.9M78.2 55h2.9M81.1 55h.1"/>
<path d="M159.3 107.1h.1M159.3 107.1h2.9M168 101.4h.1M168 112.9h.1M168 101.4v2.9M168 110.1v2.8M165.1 141.9h.1M165.1 141.9h2.9M176.7 141.9h2.9M179.6 141.9h.1"/>
</g>
<circle cx="31.9" cy="14.5" r=".56" fill="#f0f"/>
<circle cx="31.9" cy="14.5" r=".56" fill="none" stroke="#f0f" stroke-width=".25"/>
<circle cx="31.9" cy="26.1" r=".56" fill="#f0f"/>
<circle cx="31.9" cy="26.1" r=".56" fill="none" stroke="#f0f" stroke-width=".25"/>
<circle cx="49.3" cy="14.5" r=".56" fill="#f0f"/>
<circle cx="49.3" cy="14.5" r=".56" fill="none" stroke="#f0f" stroke-width=".25"/>
<circle cx="84" cy="55" r=".56" fill="#f0f"/>
<circle cx="84" cy="55" r=".56" fill="none" stroke="#f0f" stroke-width=".25"/>
<circle cx="113" cy="55" r=".56" fill="#f0f"/>
<circle cx="113" cy="55" r=".56" fill="none" stroke="#f0f" stroke-width=".25"/>
<circle cx="168" cy="55" r=".56" fill="#f0f"/>
<circle cx="168" cy="55" r=".56" fill="none" stroke="#f0f" stroke-width=".25"/>
<circle cx="168" cy="72.4" r=".56" fill="#f0f"/>
<circle cx="168" cy="72.4" r=".56" fill="none" stroke="#f0f" stroke-width=".25"/>
<circle cx="168" cy="95.5" r=".56" fill="#f0f"/>
<circle cx="168" cy="95.5" r=".56" fill="none" stroke="#f0f" stroke-width=".25"/>
<circle cx="113" cy="55" r=".56" fill="#f0f"/>
<circle cx="113" cy="55" r=".56" fill="none" stroke="#f0f" stroke-width=".25"/>
<circle cx="156.4" cy="55" r=".56" fill="#f0f"/>
<circle cx="156.4" cy="55" r=".56" fill="none" stroke="#f0f" stroke-width=".25"/>
<circle cx="168" cy="112.9" r=".56" fill="#f0f"/>
<circle cx="168" cy="112.9" r=".56" fill="none" stroke="#f0f" stroke-width=".25"/>
<circle cx="185.4" cy="98.5" r=".56" fill="#f0f"/>
<circle cx="185.4" cy="98.5" r=".56" fill="none" stroke="#f0f" stroke-width=".25"/>
<circle cx="113" cy="107.1" r=".56" fill="#f0f"/>
<circle cx="113" cy="107.1" r=".56" fill="none" stroke="#f0f" stroke-width=".25"/>
<circle cx="156.4" cy="141.9" r=".56" fill="#f0f"/>
<circle cx="156.4" cy="141.9" r=".56" fill="none" stroke="#f0f" stroke-width=".25"/>
<circle cx="139" cy="141.9" r=".56" fill="#f0f"/>
<circle cx="139" cy="141.9" r=".56" fill="none" stroke="#f0f" stroke-width=".25"/>
<circle cx="249.1" cy="84" r=".56" fill="#f0f"/>
<circle cx="249.1" cy="84" r=".56" fill="none" stroke="#f0f" stroke-width=".25"/>
<circle cx="240.4" cy="84" r=".56" fill="#f0f"/>
<circle cx="240.4" cy="84" r=".56" fill="none" stroke="#f0f" stroke-width=".25"/>
<circle cx="260.6" cy="84" r=".56" fill="#f0f"/>
<circle cx="260.6" cy="84" r=".56" fill="none" stroke="#f0f" stroke-width=".25"/>
<circle cx="257.8" cy="147.7" r=".56" fill="#f0f"/>
<circle cx="257.8" cy="147.7" r=".56" fill="none" stroke="#f0f" stroke-width=".25"/>
<circle cx="113" cy="98.5" r=".56" fill="#f0f"/>
<circle cx="113" cy="98.5" r=".56" fill="none" stroke="#f0f" stroke-width=".25"/>
<circle cx="113" cy="31.9" r=".56" fill="#f0f"/>
<circle cx="113" cy="31.9" r=".56" fill="none" stroke="#f0f" stroke-width=".25"/>
<circle cx="29" cy="26.1" r=".56" fill="#f0f"/>
<circle cx="29" cy="26.1" r=".56" fill="none" stroke="#f0f" stroke-width=".25"/>
<circle cx="130.3" cy="31.9" r=".56" fill="#f0f"/>
<circle cx="130.3" cy="31.9" r=".56" fill="none" stroke="#f0f" stroke-width=".25"/>
<g font-size="2.6" fill="#000080">
<text x="14.6" y="9.6">J3</text>
<text x="84" y="8.1">J2</text>
<text x="61.8" y="16.8">RL1</text>
<text x="37.4" y="19.7">RV1</text>
<text x="37.4" y="22.4">10D471</text>
<text x="117.6" y="22.6">SD2</text>
<text x="14.6" y="24.3">CON2</text>
<text x="84" y="25.5">CON2</text>
<text x="117.6" y="26.1">1N4148</text>
<text x="141.9" y="27">SR19</text>
<text x="31.9" y="37.1">SR10</text>
<text x="31.9" y="40">10/1W</text>
<text x="63.8" y="37.1">RELAY</text>
<text x="101.4" y="40">2N7002</text>
<text x="106.6" y="37.1">SQ1</text>
<text x="133.3" y="40">SR20</text>
<text x="144.9" y="37.1">1K</text>
<text x="60.9" y="42.9">D3</text>
<text x="133.3" y="42.9">10K</text>
<text x="66.7" y="50.1">L1</text>
<text x="66.7" y="59.1">330uH</text>
<text x="115.9" y="63.2">SR16</text>
<text x="159.3" y="63.2">SR12</text>
<text x="173.5" y="63.2">SC5</text>
<text x="173.5" y="65.8">470pF/250V</text>
<text x="60.9" y="69">SU1</text>
<text x="89.5" y="66">C4</text>
<text x="89.5" y="68.7">3.3uF/400V</text>
<text x="115.9" y="66">1.5M</text>
<text x="159.3" y="66">30K</text>
<text x="115.9" y="77.6">SR17</text>
<text x="115.9" y="80.5">1.5M</text>
<text x="172.6" y="83.4">SD6</text>
<text x="194.1" y="80.5">T1</text>
<text x="217.3" y="79.1">D6</text>
<text x="172.6" y="86.9">FR107</text>
<text x="231.7" y="89.2">C8</text>
<text x="253.7" y="89.2">SD5</text>
<text x="263.6" y="89.2">SR15</text>
<text x="133.3" y="93.6">SD7</text>
<text x="217.3" y="91">1N5819</text>
<text x="223" y="95">330uF/16V</text>
<text x="253.7" y="92.7">6.3V</text>
<text x="263.6" y="92.1">1.8K</text>
<text x="141.9" y="97.9">FR102</text>
<text x="132.4" y="102.5">SU12</text>
<text x="170.9" y="106.6">SQ2</text>
<text x="170.9" y="109.5">3DG3001A1</text>
<text x="104.3" y="118.2">C6</text>
<text x="132.7" y="119.3">IW1700</text>
<text x="170.9" y="118.2">SR11</text>
<text x="194.1" y="115.3">EE10</text>
<text x="98.5" y="124">10uF/25V</text>
<text x="170.9" y="121.1">4.5</text>
<text x="168" y="137">R13</text>
<text x="223" y="141.4">SU2</text>
<text x="170.9" y="147.2">18K</text>
<text x="249.1" y="147.2">SC15</text>
<text x="144.6" y="152.9">C7</text>
<text x="144.6" y="155.5">10pF</text>
<text x="159.3" y="150">R12</text>
<text x="159.3" y="152.9">4.32K</text>
<text x="243.3" y="152.9">22uF/10V</text>
<text x="223" y="161.6">1117</text>
</g>
<g font-size="2.6">
<text x="22.3" y="16.8">1</text>
<text x="22.3" y="13.9">2</text>
<text x="80.6" y="13.9">1</text>
<text x="80.6" y="16.8">2</text>
<text x="110.1" y="13.9">5V</text>
<text x="68.7" y="22.6">4</text>
<text x="57.4" y="25.4">3</text>
<text x="68.7" y="28.4">1</text>
<text x="68.7" y="31.2">2</text>
<text x="48.6" y="41.4" transform="rotate(-90 48.6 41.4)">1</text>
<text x="34.2" y="54.4">2</text>
<text x="62.9" y="54.4">4</text>
<text x="48.6" y="70.1" transform="rotate(-90 48.6 70.1)">3</text>
<text x="257.8" y="74.8">5V</text>
<text x="190.6" y="83.4">1</text>
<text x="207.7" y="83.4">5</text>
<text x="190.6" y="95">2</text>
<text x="207.7" y="95">6</text>
<text x="190.6" y="97.8">4</text>
<text x="207.7" y="97.8">8</text>
<text x="126.9" y="106.5">1</text>
<text x="149.8" y="106.5">6</text>
<text x="126.9" y="109.4">2</text>
<text x="126.9" y="112.3">3</text>
<text x="149.8" y="112.3">4</text>
<text x="149.8" y="109.4">5</text>
<text x="190.6" y="109.4">3</text>
<text x="207.7" y="109.4">7</text>
<text x="211.5" y="141.4">5V</text>
<text x="254.9" y="141.4">3.3V</text>
<text x="219.5" y="147.1">3</text>
<text x="245.3" y="147.1">2</text>
<text x="219.5" y="152.9">1</text>
<text x="173.8" y="187.7">Title</text>
<text x="185.4" y="190.6">&lt;Title&gt;</text>
<text x="173.8" y="196.3">Size</text>
<text x="185.4" y="196.3">Document Number</text>
<text x="269.4" y="196.3">Rev</text>
<text x="176.7" y="199.3">A</text>
<text x="185.4" y="199.3">&lt;Doc&gt;</text>
<text x="272.2" y="199.3">&lt;RevCode&gt;</text>
<text x="173.8" y="205.1">Date:</text>
<text x="188.8" y="205.1">Tuesday, May 03, 2016</text>
<text x="231.7" y="205.1">Sheet</text>
<text x="246.2" y="205.1">1</text>
<text x="254.9" y="205.1">of</text>
<text x="263.6" y="205.1">1</text>
</g>
<text font-size="2.6" fill="#f00" x="162.8" y="32.8">Relay</text>
<g font-size="2.6" fill="#00f">
<text x="40.6" y="53.9">-</text>
<text x="56.8" y="53.9">+</text>
</g>
<g font-size="2.6" fill="#004080">
<text x="131.8" y="108.3">VCC</text>
<text x="131.8" y="111.3">VSEN GND</text>
<text x="140.8" y="108.3">OUT</text>
<text x="131.8" y="114.1">ASU</text>
<text x="140.2" y="114.1">ISEN</text>
<text x="224.4" y="148.9">VIN</text>
<text x="234.6" y="148.9">VOUT</text>
<text x="224.4" y="154.7">ADJ</text>
</g>
<g font-size="2.1">
<text x="30.4" y="2.2">5</text>
<text x="85.4" y="2.2">4</text>
<text x="140.5" y="2.2">3</text>
<text x="195.4" y="2.2">2</text>
<text x="250.5" y="2.2">1</text>
<text x=".8" y="30.1">D</text>
<text x="278.8" y="30.1">D</text>
<text x=".8" y="80.8">C</text>
<text x="278.8" y="80.8">C</text>
<text x=".8" y="131.5">B</text>
<text x="278.8" y="131.5">B</text>
<text x=".8" y="182.2">A</text>
<text x="278.8" y="182.2">A</text>
<text x="30.4" y="207.8">5</text>
<text x="85.4" y="207.8">4</text>
<text x="140.5" y="207.8">3</text>
<text x="195.4" y="207.8">2</text>
<text x="250.5" y="207.8">1</text>
</g>
</svg>
